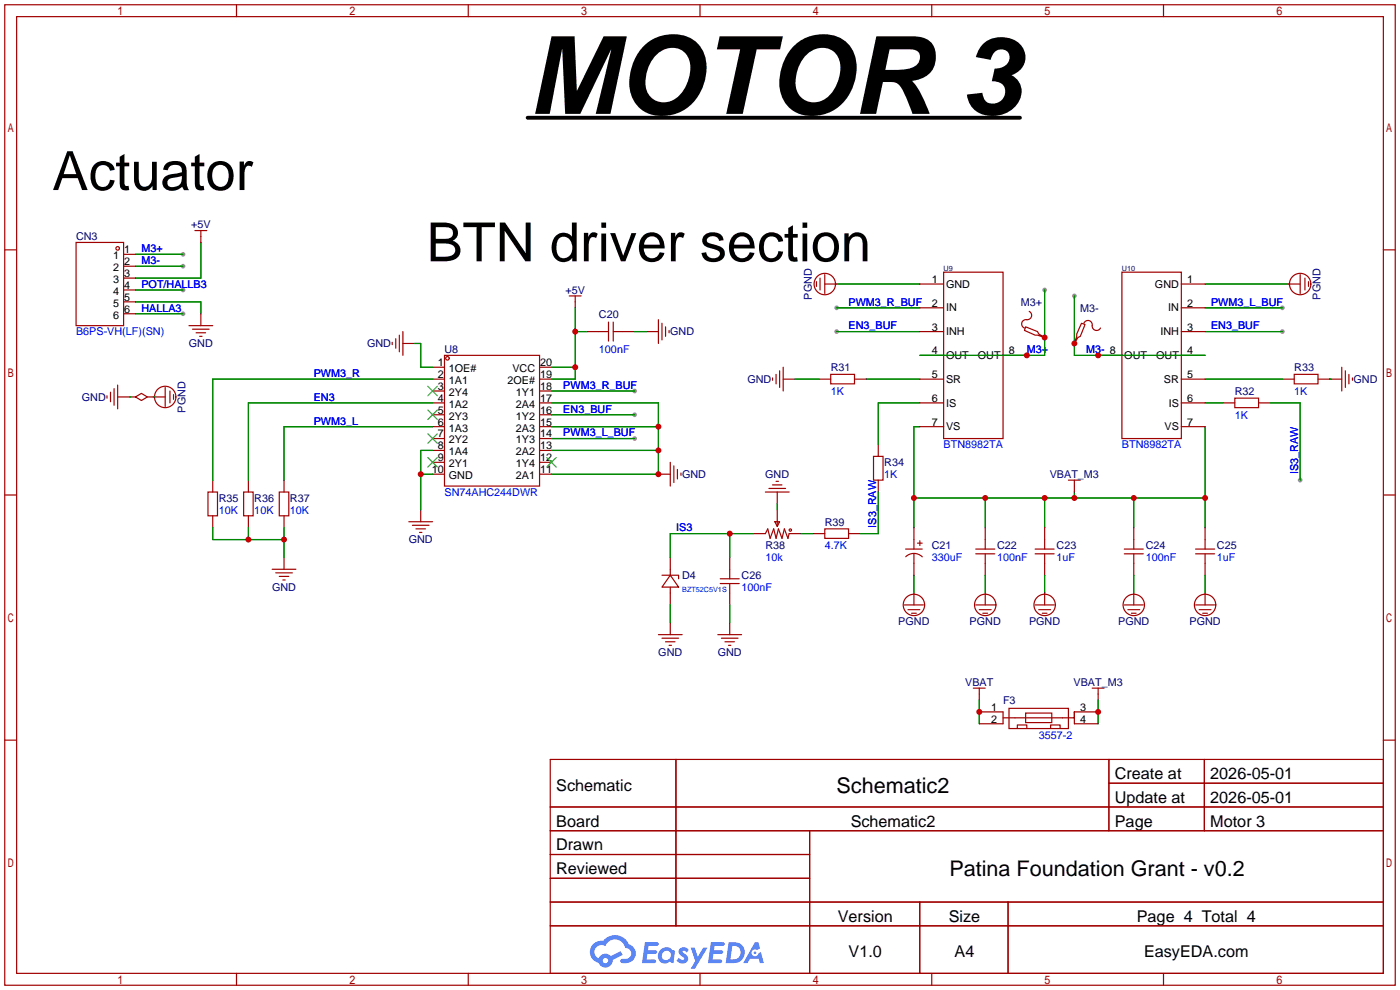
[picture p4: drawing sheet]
<svg xmlns="http://www.w3.org/2000/svg" width="299mm" height="212mm" viewBox="0 0 299 212" stroke-linecap="round" stroke-linejoin="round" font-family="sans-serif">
<g fill="#999">
<circle cx="178.8" cy="65.8" r=".51"/>
<circle cx="178.8" cy="70.9" r=".51"/>
<circle cx="135.6" cy="83.6" r=".51"/>
<circle cx="135.6" cy="88.6" r=".51"/>
<circle cx="274.1" cy="65.8" r=".51"/>
<circle cx="274.1" cy="70.9" r=".51"/>
<circle cx="135.6" cy="93.7" r=".51"/>
<circle cx="277.9" cy="102.6" r=".51"/>
<circle cx="223.3" cy="62" r=".51"/>
<circle cx="229.6" cy="63.2" r=".51"/>
<circle cx="39.1" cy="54.4" r=".51"/>
<circle cx="39.1" cy="56.9" r=".51"/>
<circle cx="39.1" cy="62" r=".51"/>
<circle cx="39.1" cy="67.1" r=".51"/>
</g>
<g fill="none" stroke="#a10000" stroke-width=".25">
<path d="M1 1h297.2v209.6h-297.2zM3.6 3.6h292.1v204.4h-292.1zM50.5 1v2.6M100.1 1v2.6M149.6 1v2.6M199.1 1v2.6M248.7 1v2.6M1 53.4h2.6M295.7 53.4h2.5M1 105.8h2.6M295.7 105.8h2.5M1 158.2h2.6"/>
<path d="M295.7 158.2h2.5M117.6 162.3h178.1v45.7h-178.1zM117.6 172.5h178.1M117.6 177.5h178.1M144.5 162.3v35.6M173 177.5v30.5M237 162.3v15.2M237 167.4h58.7M257.4 162.3v15.2M117.6 182.6h55.4M117.6 192.8h178.1M117.6 187.7h55.4"/>
<path d="M117.6 197.9h178.1M196.6 192.8v15.2M215.4 192.8v15.2M50.5 208v2.6M100.1 208v2.6M149.6 208v2.6M199.1 208v2.6M248.7 208v2.6"/>
</g>
<g fill="#5487ff">
<path d="M145.3 202.7a1.3 1.3 0 0 1 1.9 .3l-.4 .6a.54 .54 0 0 0-.9-.2l.1 .2a1.34 1.34 0 0 1 .9 1.8 1.47 1.47 0 0 1-2.3-.1l.5-.6 .8 .5a.31 .31 0 0 0 .4-.3 .31 .31 0 0 0-.3-.4 1.12 1.12 0 0 1-.7-1.8z"/>
<path d="M147.6 202.5h.9l.6 2 1.2-2h.9l-2.7 4.6h-.9l1-1.7z"/>
<path d="M137.8 201.4h1.7a1.31 1.31 0 0 1 1.2 .2 .4 .4 0 0 1-.3 .5l-1.8 .1-.1 .9h1.6a.4 .4 0 0 1 .4 .4 .4 .4 0 0 1-.5 .4h-1.6l-.2 1.2h1.4a.46 .46 0 0 1 .5 0 .46 .46 0 0 1 .1 .5l-.4 .2h-2.6z"/>
<path d="M151.9 201.4h1.7a1.32 1.32 0 0 1 1.2 .2 .39 .39 0 0 1-.3 .5l-1.8 .1-.1 .9h1.6a.4 .4 0 0 1 .4 .4 .4 .4 0 0 1-.4 .4h-1.7l-.2 1.2h1.4a.46 .46 0 0 1 .5 0 .46 .46 0 0 1 .1 .5l-.4 .2h-2.6z"/>
<path d="M161.3 201.4h.8l.3 1.3-.6 .4a.75 .75 0 0 0-1.1 .3 .75 .75 0 0 0 .5 1 .75 .75 0 0 0 .9-.7l.5-.2 .6 2.3h-.8l-.3-.9h-1.8l-.5 .9h-1z"/>
<path d="M155.7 201.4l-.6 4.4h1.5a2.27 2.27 0 0 0 2.6-2.2 2.27 2.27 0 0 0-2.7-2.2zM156.5 202.1a1.5 1.5 0 0 1 1.8 1.6 1.5 1.5 0 0 1-1.9 1.4h-.3z"/>
<path d="M141.2 203a1.6 1.6 0 0 0-.3 2.3 1.6 1.6 0 0 0 2.3 .2l.7 .3 .3-2.4-.1-.3-.5-.1a1.58 1.58 0 0 0-2.4 0zM141.8 203.5a.98 .98 0 0 1 1.6 .4 .98 .98 0 0 1-1.1 1.3 .94 .94 0 0 1-.9-.7 .94 .94 0 0 1 .4-1z"/>
<path d="M126.8 201.8a2.37 2.37 0 0 0 1.1 4 1.54 1.54 0 0 0 1.8 1 1.54 1.54 0 0 0 1.2-1.6l2.2-1.1-.5-.8-2 1a1.57 1.57 0 0 0-2.7 .5 1.5 1.5 0 0 1-.7-2.1 1.5 1.5 0 0 1 2.2-.5 2.23 2.23 0 0 1 2.3-1.4 2.23 2.23 0 0 1 2 1.8 1.16 1.16 0 0 1 1.2 1.1 1.16 1.16 0 0 1-1.1 1.2h-.7a.47 .47 0 0 0-.5 .4 .47 .47 0 0 0 .4 .5 2.17 2.17 0 0 0 2.5-.9 2.17 2.17 0 0 0-.3-2.7l-.8-.4a3.2 3.2 0 0 0-5.5-.7l-1.1 .1zM128.8 205.3a.6 .6 0 0 1 1.2 0 .6 .6 0 0 1-1.2 0z"/>
<circle cx="161.4" cy="203.6" r=".28"/>
</g>
<g fill="none" stroke="#a10000" stroke-width=".25">
<path d="M16.3 51.8h10.1v17.8h-10.1zM26.4 54.4h2.6M26.4 56.9h2.6M26.4 59.4h2.6M41.7 49.3h2.5M42.9 49.3v2.5M175.3 59.4v2.6M176.3 58.7v4M201.7 58.2h12.7v35.5h-12.7zM239.8 58.2h12.7v35.5h-12.7zM277.9 58.7v4M278.9 59.4v2.6"/>
<path d="M26.4 62h2.6M26.4 64.5h2.6M26.4 67.1h2.6M40.4 69.6h5.1M41.1 70.4h3.6M41.9 71.1h2M42.7 71.9h.5M42.9 67.1v2.5M83.8 73.2v.5M84.6 72.4v2M85.3 71.6v3.6M86.1 73.4h2.5"/>
<path d="M86.1 70.9v5M92.5 78.5h2.5M95 75.9h20.3v28h-20.3zM115.3 78.5h2.6M121.7 63.2h2.5M122.9 63.2v2.6M125.5 70.9h4.5M130 68.8v4.1M131.1 70.9h4.5M131.1 68.8v4.1M138.2 70.9h2.5M140.7 68.3v5.1"/>
<path d="M141.5 69.1v3.5M142.2 69.8v2.1M143 70.6v.5M166.6 79.2v3.6M167.4 78.5v5.1M174.5 60.2v1M176.3 60.7h2.5M196.6 70.9h5.1M196.6 60.7h5.1M196.6 65.8h5.1M196.6 75.9h5.1M214.4 75.9h5.1"/>
<path d="M219.2 69.8l2.5 1.1 .3 .5 1.3 .7-1.6-.5h-.5l-2.3-1zM220 66.5a.98 .98 0 0 1 .4 1.3 .98 .98 0 0 1-1.3 .5 .93 .93 0 0 0-.7 .8 .93 .93 0 0 0 .5 1M223 72.1h.3M229.6 73.2v.2M231.1 69.1l.8 .2-1 2.6-.5 .2-.8 1.3 .5-1.5v-.5zM231.6 69.1a.93 .93 0 0 1 1.2-.6 .93 .93 0 0 1 .6 1.1 .94 .94 0 0 0 .7 1 .94 .94 0 0 0 1.1-.5M234.7 75.9h5.1M252.5 70.9h5.1M252.5 60.7h5.1M252.5 65.8h5.1M252.5 75.9h5.1M275.3 60.7h2.6"/>
<path d="M279.7 60.2v1M286.8 78.5v5.1M287.5 79.2v3.6M22.9 84.6v.5M23.6 83.8v2.1M24.4 83.1v3.5M25.1 84.8h3.9M25.1 82.3v5.1M29 84.8l1.2-.7 1.3 .7-1.3 .8zM31.5 84.8h3.8M35.3 82.8v4.1M36.3 83.6v2.5"/>
<path d="M37.1 84.3v1M92.5 81h2.5M92.5 83.6h2.5M92.5 86.1h2.5M92.5 88.6h2.5M92.5 91.2h2.5M92.5 93.7h2.5M92.5 96.3h2.5M92.5 98.8h2.5M115.3 81h2.6M115.3 83.6h2.6M115.3 86.1h2.6"/>
<path d="M115.3 88.6h2.6M115.3 91.2h2.6M115.3 93.7h2.6M115.3 96.3h2.6M115.3 98.8h2.6M143.3 98.8v5.1M144 99.6v3.5M165.1 80.8v.5M165.9 80v2M167.4 81h2.5M175 81h2.5M177.5 80h5.1v2h-5.1z"/>
<path d="M182.6 81h2.6M186.7 97.5h2v5.1h-2zM187.7 95v2.5M196.6 81h5.1M196.6 86.1h5.1M196.6 91.2h5.1M252.5 81h5.1M252.5 86.1h5.1M252.5 91.2h5.1M261.4 86.1h2.5M263.9 85.1h5.1v2h-5.1zM269 86.1h2.5"/>
<path d="M274.1 81h2.5M276.6 80h5.1v2h-5.1zM281.7 81h5.1M288.3 80v2M289.1 80.8v.5M44.4 105.2h2.1v5h-2.1zM45.5 102.6v2.6M45.5 110.2v2.6M52.1 105.2h2v5h-2zM53.1 102.6v2.6M53.1 110.2v2.6M59.7 105.2h2v5h-2z"/>
<path d="M60.7 102.6v2.6M60.7 110.2v2.6M60.7 119.1v2.6M87.4 111.5h5.1M88.1 112.3h3.6M88.9 113h2M89.7 113.8h.5M89.9 109v2.5M92.5 101.3h2.5M115.3 101.3h2.6M140.7 101.3h2.6M143.3 119.1v3.8"/>
<path d="M144.8 100.3v2.1M145.5 101.1v.5M156 119.1v4.6M161 114h2.6l.5-1 .5 2.1 .8-2.1 .5 2.1 .5-2.1 .7 2.1 .5-2.1 .8 2.1 .3-1.1h2.5M163.6 105.2h5.1M164.3 104.4h3.6M165.1 103.6h2M165.6 111.5h1l-.5 1zM165.9 102.9h.5M166.1 105.2v2.5M166.1 109v3.5M173.7 114h2.6"/>
<path d="M176.3 113h5.1v2.1h-5.1zM181.4 114h2.5M187.7 102.6v2.6M193.5 117.3h3.6M193.6 119a2.54 2.54 0 0 1 3.5 0M195.3 112.8v4.5M195.3 118.4v4.5M196.1 116.1h1M196.6 115.6v1M208.5 117.3h4.1M208.5 118.4h4.1M210.6 112.8v4.5"/>
<path d="M210.6 118.4v4.5M221.2 117.3h4.1M221.2 118.4h4.1M223.3 112.8v4.5M223.3 118.4v4.5M228.3 102.6h2.6M229.6 102.6v2.6M240.3 117.3h4M240.3 118.4h4M242.3 112.8v4.5M242.3 118.4v4.5M255.5 117.3h4.1"/>
<path d="M255.5 118.4h4.1M257.6 112.8v4.5M257.6 118.4v4.5M58.2 121.7h5M58.9 122.4h3.6M59.7 123.2h2M60.5 124h.5M140.7 135.6h5.1M141.5 122.9h3.5v.8M141.5 136.4h3.5M142.2 137.2h2.1M143 137.9h.5"/>
<path d="M143.3 122.9l1.7 2.6h-3.5zM143.3 125.5v3.8M143.3 133.1v2.5M153.4 135.6h5.1M153.9 123.7h4.1M153.9 124.7h4.1M154.2 136.4h3.5M154.9 137.2h2.1M155.7 137.9h.5M156 124.7v4.6M156 133.1v2.5M193.3 129.3h4.1"/>
<path d="M194.1 130.3h2.5M194.8 131.1h1M195.3 126.7v2.6M208.5 129.3h4.1M209.3 130.3h2.5M210.1 131.1h1M210.6 126.7v2.6M221.2 129.3h4.1M222 130.3h2.5M222.8 131.1h1M223.3 126.7v2.6M240.3 129.3h4"/>
<path d="M241 130.3h2.6M241.8 131.1h1M242.3 126.7v2.6M255.5 129.3h4.1M256.3 130.3h2.5M257 131.1h1.1M257.6 126.7v2.6M208 147.1h2.6M209.3 147.1v2.5M209.3 152.1h5.1v2.6h-5.1M214.4 153.4h15.2v-1.3v2.6h5.1M215.6 151.4h12.7v4.3h-12.7z"/>
<path d="M217.4 155.7v-.8h2.1v.8M219.2 152.4h5.6v2h-5.6zM224.5 155.7v-.8h2.1v.8M229.6 152.1h5.1M233.4 147.1h2.6M234.7 147.1v2.5"/>
<circle cx="25.1" cy="53.1" r=".38"/>
<circle cx="95.6" cy="76.6" r=".38"/>
<circle cx="176.3" cy="60.7" r="2.29"/>
<circle cx="277.9" cy="60.7" r="2.29"/>
<circle cx="35.3" cy="84.8" r="2.29"/>
<circle cx="168.9" cy="113.3" r=".25"/>
<circle cx="195.3" cy="129.3" r="2.29"/>
<circle cx="210.6" cy="129.3" r="2.29"/>
<circle cx="223.3" cy="129.3" r="2.29"/>
<circle cx="242.3" cy="129.3" r="2.29"/>
<circle cx="257.6" cy="129.3" r="2.29"/>
</g>
<path d="M91.4 82.5l2.1 2.1M91.4 87.6l2.1 2.1M91.4 92.7l2.1 2M91.4 97.8l2.1 2M93.5 82.5l-2.1 2.1M93.5 87.6l-2.1 2.1M93.5 92.7l-2.1 2M93.5 97.8l-2.1 2M116.8 97.8l2.1 2M118.9 97.8l-2.1 2" fill="none" stroke="#3c3" stroke-width=".25"/>
<g fill="none" stroke="#008700" stroke-width=".25">
<path d="M29 54.4h10.1M29 56.9h10.1M42.9 51.8v7.6h-13.9M29 64.5h13.9v2.6M29 62h10.1M29 67.1h10.1M88.6 73.4h1.3v5.1h2.6M117.9 78.5h5M122.9 65.8v15.2h-5M122.9 70.9h2.6M135.6 70.9h2.6M178.8 70.9h17.8"/>
<path d="M178.8 60.7h17.8M178.8 65.8h17.8M223.3 62v13.9h-26.7M229.6 63.2v12.7h28M257.6 70.9h16.5M257.6 60.7h17.7M257.6 65.8h16.5M27.7 84.8h.1M32.8 84.8h.1M92.5 91.2h-31.8v11.4M92.5 86.1h-39.4v16.5M92.5 81h-47v21.6"/>
<path d="M92.5 96.3h-2.6v12.7M117.9 86.1h22.8v15.2h-22.8M117.9 91.2h22.8M117.9 96.3h22.8M117.9 83.6h17.7M117.9 88.6h17.7M117.9 93.7h17.7M169.9 81h5.1M185.2 81h11.4M196.6 86.1h-8.9v8.9M196.6 91.2h-1.3v21.6M257.6 81h16.5"/>
<path d="M257.6 86.1h3.8M257.6 91.2v21.6M271.5 86.1h6.4v16.5M284.2 81h.1M45.5 112.8v2.5h15.2M53.1 112.8v2.5M60.7 112.8v6.3M89.9 101.3h2.6M156 114v5.1M161 114h-17.7v5.1M166.1 107.7v1.3M171.2 114h2.5"/>
<path d="M187.7 105.2v8.8h-3.8M195.3 106.4h62.3M210.6 106.4v6.4M223.3 106.4v6.4M229.6 105.2v1.2M242.3 106.4v6.4M143.3 129.3v3.8M156 129.3v3.8M195.3 122.9v3.8M210.6 122.9v3.8M223.3 122.9v3.8M242.3 122.9v3.8"/>
<path d="M257.6 122.9v3.8M209.3 149.6v5.1M234.7 149.6v5.1"/>
</g>
<path d="M112.8 25.2h105.2" fill="none" stroke="#000" stroke-width=".83"/>
<g fill="#c00">
<circle cx="60.7" cy="115.3" r=".63"/>
<circle cx="53.1" cy="115.3" r=".63"/>
<circle cx="140.7" cy="101.3" r=".63"/>
<circle cx="140.7" cy="96.3" r=".63"/>
<circle cx="140.7" cy="91.2" r=".63"/>
<circle cx="89.9" cy="101.3" r=".63"/>
<circle cx="122.9" cy="78.5" r=".63"/>
<circle cx="122.9" cy="70.9" r=".63"/>
<circle cx="257.6" cy="106.4" r=".63"/>
<circle cx="242.3" cy="106.4" r=".63"/>
<circle cx="229.6" cy="106.4" r=".63"/>
<circle cx="223.3" cy="106.4" r=".63"/>
<circle cx="210.6" cy="106.4" r=".63"/>
<circle cx="195.3" cy="106.4" r=".63"/>
<circle cx="156" cy="114" r=".63"/>
<circle cx="219.5" cy="75.9" r=".63"/>
<circle cx="223.3" cy="72.1" r=".63"/>
<circle cx="234.7" cy="75.9" r=".63"/>
<circle cx="229.6" cy="73.4" r=".63"/>
<circle cx="209.3" cy="152.1" r=".63"/>
<circle cx="234.7" cy="152.1" r=".63"/>
</g>
<text font-size="23.1" x="112.8" y="24.3">MOTOR 3</text>
<g font-size="11.5">
<text x="11.2" y="40.6">Actuator</text>
<text x="91.2" y="55.9">BTN driver section</text>
</g>
<g font-size="4.6">
<text x="178.8" y="169.4">Schematic2</text>
<text x="202.9" y="187.2">Patina Foundation Grant - v0.2</text>
</g>
<g font-size="3.5">
<text x="238.3" y="166.5">Create at</text>
<text x="258.7" y="166.5">2026-05-01</text>
<text x="118.9" y="169.1">Schematic</text>
<text x="238.3" y="171.6">Update at</text>
<text x="258.7" y="171.6">2026-05-01</text>
<text x="118.9" y="176.7">Board</text>
<text x="181.8" y="176.7">Schematic2</text>
<text x="238.3" y="176.7">Page</text>
<text x="258.7" y="176.7">Motor 3</text>
<text x="118.9" y="181.8">Drawn</text>
<text x="118.9" y="186.8">Reviewed</text>
<text x="179.1" y="197">Version</text>
<text x="202.8" y="197">Size</text>
<text x="243" y="197">Page 4 Total 4</text>
<text x="181.4" y="204.6">V1.0</text>
<text x="204" y="204.6">A4</text>
<text x="244.5" y="204.6">EasyEDA.com</text>
</g>
<g font-size="2.3" fill="#000080">
<text x="16.3" y="51.4">CN3</text>
<text x="40.8" y="48.8">+5V</text>
<text x="120.9" y="62.8">+5V</text>
<text x="173.5" y="64" transform="rotate(-90 173.5 64)">PGND</text>
<text x="218.2" y="65.3">M3+</text>
<text x="282.2" y="64" transform="rotate(-90 282.2 64)">PGND</text>
<text x="128" y="67.9">C20</text>
<text x="143.2" y="71.7">GND</text>
<text x="230.9" y="66.6">M3-</text>
<text x="40.4" y="74.2">GND</text>
<text x="78.5" y="74.2">GND</text>
<text x="95" y="75.5">U8</text>
<text x="159.7" y="81.8">GND</text>
<text x="177.5" y="79.3">R31</text>
<text x="276.6" y="79.3">R33</text>
<text x="289.3" y="81.8">GND</text>
<text x="17.5" y="85.6">GND</text>
<text x="39.7" y="88.2" transform="rotate(-90 39.7 88.2)">PGND</text>
<text x="263.9" y="84.4">R32</text>
<text x="189" y="99.6">R34</text>
<text x="46.7" y="107.2">R35</text>
<text x="54.4" y="107.2">R36</text>
<text x="62" y="107.2">R37</text>
<text x="145.8" y="102.2">GND</text>
<text x="163.6" y="102.2">GND</text>
<text x="224.4" y="102.2">VBAT_M3</text>
<text x="176.3" y="112.3">R39</text>
<text x="87.4" y="116.1">GND</text>
<text x="163.6" y="117.4">R38</text>
<text x="199.1" y="117.4">C21</text>
<text x="213.1" y="117.4">C22</text>
<text x="225.8" y="117.4">C23</text>
<text x="244.9" y="117.4">C24</text>
<text x="260.1" y="117.4">C25</text>
<text x="145.8" y="123.7">D4</text>
<text x="158.5" y="123.7">C26</text>
<text x="58.1" y="126.3">GND</text>
<text x="192" y="133.6">PGND</text>
<text x="207.2" y="133.6">PGND</text>
<text x="219.9" y="133.6">PGND</text>
<text x="239" y="133.6">PGND</text>
<text x="254.2" y="133.6">PGND</text>
<text x="140.7" y="140.3">GND</text>
<text x="153.4" y="140.3">GND</text>
<text x="206.3" y="146.6">VBAT</text>
<text x="229.4" y="146.6">VBAT_M3</text>
<text x="214.4" y="150.4">F3</text>
</g>
<g font-size="2.3" fill="#00f">
<text x="30.2" y="53.9">M3+</text>
<text x="30.2" y="56.4">M3-</text>
<text x="30.2" y="61.5">POT/HALLB3</text>
<text x="181.4" y="65.3">PWM3_R_BUF</text>
<text x="258.8" y="65.3">PWM3_L_BUF</text>
<text x="16.3" y="71.7">B6PS-VH(LF)(SN)</text>
<text x="30.2" y="66.6">HALLA3</text>
<text x="181.4" y="70.4">EN3_BUF</text>
<text x="258.8" y="70.4">EN3_BUF</text>
<text x="128" y="75.5">100nF</text>
<text x="219.5" y="75.5">M3+</text>
<text x="232.2" y="75.5">M3- 8</text>
<text x="67.1" y="80.6">PWM3_R</text>
<text x="120.4" y="83.1">PWM3_R_BUF</text>
<text x="67.1" y="85.6">EN3</text>
<text x="120.4" y="88.2">EN3_BUF</text>
<text x="177.5" y="84.4">1K</text>
<text x="263.9" y="89.5">1K</text>
<text x="276.6" y="84.4">1K</text>
<text x="67.1" y="90.7">PWM3_L</text>
<text x="120.4" y="93.3">PWM3_L_BUF</text>
<text x="201.7" y="95.8">BTN8982TA</text>
<text x="239.8" y="95.8">BTN8982TA</text>
<text x="277.4" y="101.3" transform="rotate(-90 277.4 101.3)">IS3_RAW</text>
<text x="95" y="106">SN74AHC244DWR</text>
<text x="189" y="102.2">1K</text>
<text x="46.7" y="109.8">10K</text>
<text x="54.4" y="109.8">10K</text>
<text x="62" y="109.8">10K</text>
<text x="144.5" y="113.6">IS3</text>
<text x="187.2" y="112.8" transform="rotate(-90 187.2 112.8)">IS3_RAW</text>
<text x="163.6" y="119.9">10k</text>
<text x="176.3" y="117.4">4.7K</text>
<text x="199.1" y="119.9">330uF</text>
<text x="213.1" y="119.9">100nF</text>
<text x="225.8" y="119.9">1uF</text>
<text x="244.9" y="119.9">100nF</text>
<text x="260.1" y="119.9">1uF</text>
<text x="158.5" y="126.3">100nF</text>
<text x="222" y="158">3557-2</text>
</g>
<g font-size="2.3">
<text x="24.2" y="55.4">1</text>
<text x="24.2" y="57.9">2</text>
<text x="26.5" y="54.1">1</text>
<text x="26.5" y="56.7">2</text>
<text x="26.5" y="59.2">3</text>
<text x="24.2" y="60.5">3</text>
<text x="24.2" y="63">4</text>
<text x="24.2" y="65.6">5</text>
<text x="26.5" y="61.7">4</text>
<text x="26.5" y="64.3">5</text>
<text x="199.1" y="60.5">1</text>
<text x="199.1" y="65.6">2</text>
<text x="202.2" y="61.5">GND</text>
<text x="246.8" y="61.5">GND</text>
<text x="253.7" y="60.5">1</text>
<text x="253.7" y="65.6">2</text>
<text x="24.2" y="68.1">6</text>
<text x="26.5" y="66.8">6</text>
<text x="199.1" y="70.6">3</text>
<text x="202.2" y="66.6">IN</text>
<text x="202.2" y="71.7">INH</text>
<text x="248" y="71.7">INH</text>
<text x="249.7" y="66.6">IN</text>
<text x="253.7" y="70.6">3</text>
<text x="199.1" y="75.7">4</text>
<text x="202.2" y="76.7">OUT</text>
<text x="209" y="76.7">OUT</text>
<text x="215.6" y="75.7">8</text>
<text x="240.3" y="76.7">OUT</text>
<text x="247.1" y="76.7">OUT</text>
<text x="253.7" y="75.7">4</text>
<text x="93.6" y="78.3">1</text>
<text x="93.6" y="80.8">2</text>
<text x="93.6" y="83.3">3</text>
<text x="95.9" y="79.5">1OE#</text>
<text x="95.9" y="82.1">1A1</text>
<text x="108.5" y="82.1">2OE#</text>
<text x="109.5" y="79.5">VCC</text>
<text x="115.4" y="83.3">18</text>
<text x="115.4" y="80.8">19</text>
<text x="115.4" y="78.3">20</text>
<text x="199.1" y="80.8">5</text>
<text x="202.2" y="81.8">SR</text>
<text x="248.8" y="81.8">SR</text>
<text x="253.7" y="80.8">5</text>
<text x="93.6" y="85.9">4</text>
<text x="93.6" y="88.4">5</text>
<text x="95.9" y="84.6">2Y4</text>
<text x="95.9" y="87.1">1A2</text>
<text x="95.9" y="89.7">2Y3</text>
<text x="110.3" y="89.7">1Y2</text>
<text x="110.3" y="87.1">2A4</text>
<text x="110.3" y="84.6">1Y1</text>
<text x="115.4" y="88.4">16</text>
<text x="115.4" y="85.9">17</text>
<text x="199.1" y="85.9">6</text>
<text x="202.2" y="86.9">IS</text>
<text x="249.8" y="86.9">IS</text>
<text x="253.7" y="85.9">6</text>
<text x="93.6" y="91">6</text>
<text x="93.6" y="93.5">7</text>
<text x="95.9" y="92.2">1A3</text>
<text x="95.9" y="94.8">2Y2</text>
<text x="110.3" y="94.8">1Y3</text>
<text x="110.3" y="92.2">2A3</text>
<text x="115.4" y="93.5">14</text>
<text x="115.4" y="91">15</text>
<text x="199.1" y="91">7</text>
<text x="202.2" y="92">VS</text>
<text x="248.9" y="92">VS</text>
<text x="253.7" y="91">7</text>
<text x="92.3" y="101.1">10</text>
<text x="93.6" y="96">8</text>
<text x="93.6" y="98.6">9</text>
<text x="95.9" y="97.3">1A4</text>
<text x="95.9" y="99.8">2Y1</text>
<text x="110.3" y="99.8">1Y4</text>
<text x="110.3" y="97.3">2A2</text>
<text x="115.4" y="101.1">11</text>
<text x="115.4" y="98.6">12</text>
<text x="115.4" y="96">13</text>
<text x="95.9" y="102.4">GND</text>
<text x="110.3" y="102.4">2A1</text>
<text x="211.8" y="151.9">1</text>
<text x="211.8" y="154.5">2</text>
<text x="230.9" y="151.9">3</text>
<text x="230.9" y="154.5">4</text>
</g>
<g font-size="1.6" fill="#000080">
<text x="201.7" y="57.9">U9</text>
<text x="239.8" y="57.9">U10</text>
</g>
<text font-size="1.5" fill="#00f" x="145.8" y="126.4">BZT52C5V1S</text>
</svg>
